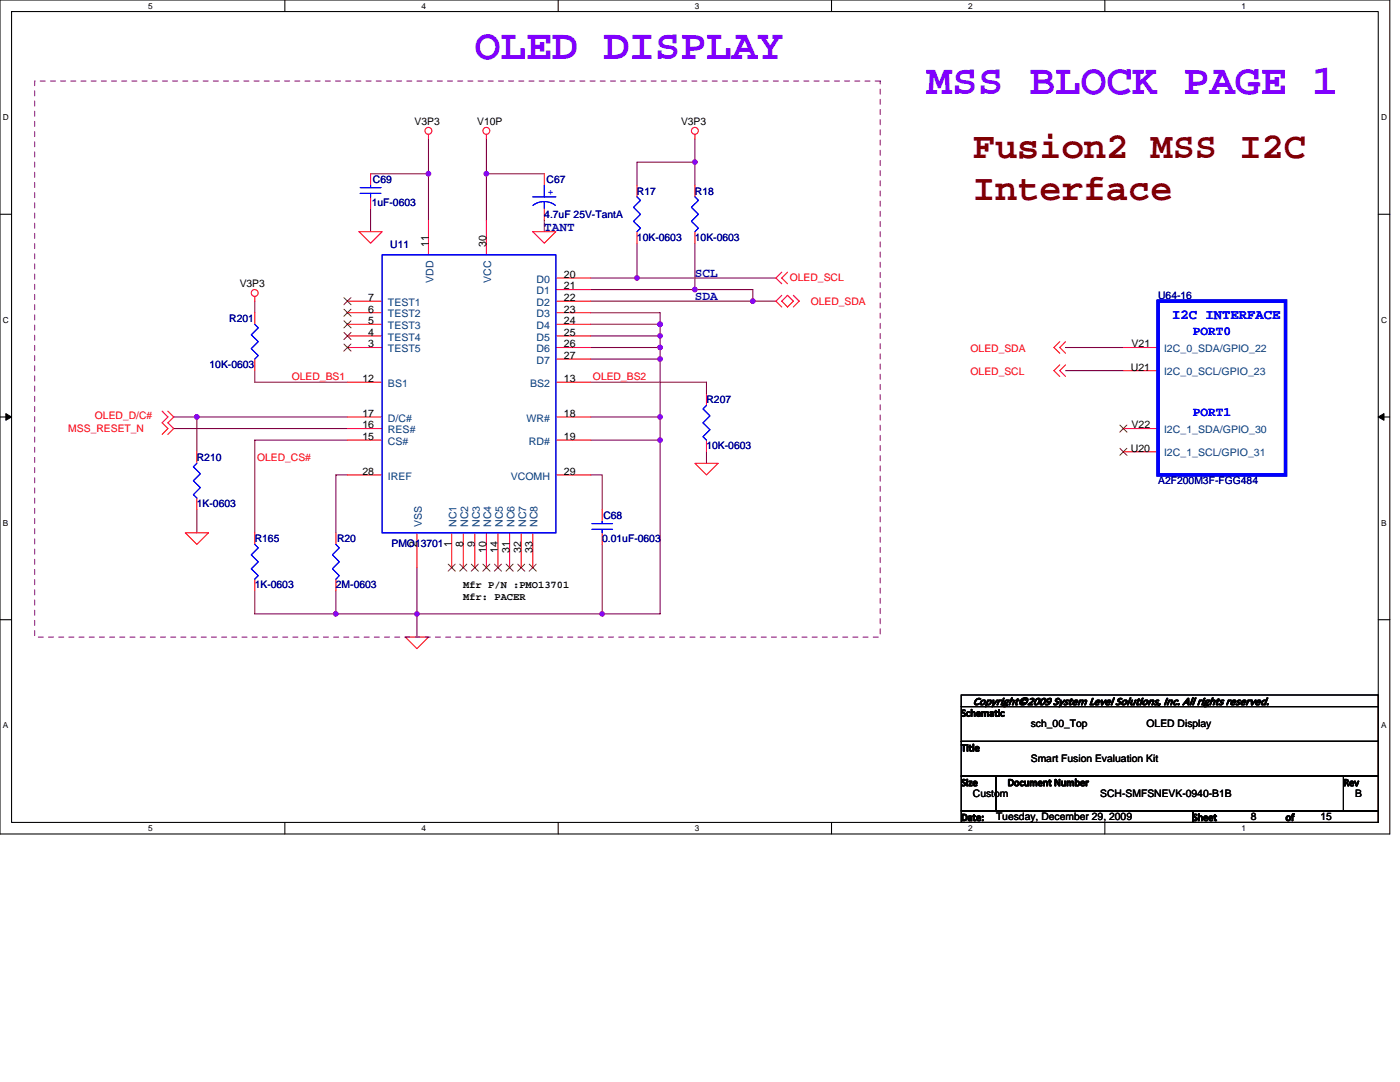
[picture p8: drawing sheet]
<svg xmlns="http://www.w3.org/2000/svg" width="279mm" height="216mm" viewBox="0 0 279 216" stroke-linecap="round" stroke-linejoin="round" font-family="sans-serif">
<path d="M0 0h277.4v166.4h-277.4zM2.3 2.3h272.8v161.8h-272.8z" fill="none" stroke="#000" stroke-width=".21"/>
<g fill="#fff">
<path d="M29.6 .3h.9v1.8h-.9z"/>
<path d="M29.6 164.4h.9v1.8h-.9z"/>
</g>
<path d="M56.9 0v2.3M56.9 164.1v2.3" fill="none" stroke="#000" stroke-width=".21"/>
<g fill="#fff">
<path d="M84.1 .3h.9v1.8h-.9z"/>
<path d="M84.1 164.4h.9v1.8h-.9z"/>
</g>
<path d="M111.4 0v2.3M111.4 164.1v2.3" fill="none" stroke="#000" stroke-width=".21"/>
<g fill="#fff">
<path d="M138.7 .3h.9v1.8h-.9z"/>
<path d="M138.7 164.4h.9v1.8h-.9z"/>
</g>
<path d="M165.9 0v2.3M165.9 164.1v2.3" fill="none" stroke="#000" stroke-width=".21"/>
<g fill="#fff">
<path d="M193.2 .3h.9v1.8h-.9z"/>
<path d="M193.2 164.4h.9v1.8h-.9z"/>
</g>
<path d="M220.5 0v2.3M220.5 164.1v2.3" fill="none" stroke="#000" stroke-width=".21"/>
<g fill="#fff">
<path d="M247.8 .3h.9v1.8h-.9z"/>
<path d="M247.8 164.4h.9v1.8h-.9z"/>
<path d="M.6 22.5h1.2v1.9h-1.2z"/>
<path d="M275.7 22.5h1.1v1.9h-1.1z"/>
<path d="M.6 63h1.2v1.8h-1.2z"/>
<path d="M275.7 63h1.1v1.8h-1.1z"/>
</g>
<path d="M0 42.8h2.3M275.1 42.8h2.3" fill="none" stroke="#000" stroke-width=".21"/>
<g fill="#fff">
<path d="M.6 103.4h1.1v1.9h-1.1z"/>
<path d="M275.7 103.4h1v1.9h-1z"/>
</g>
<path d="M0 83.2h2.3M275.1 83.2h2.3" fill="none" stroke="#000" stroke-width=".21"/>
<path d="M1.2 82.5l1.1 .7-1.1 .7zM275.1 83.2l1.1-.7v1.4z" fill="#000" stroke="#000" stroke-width=".2"/>
<g fill="#fff">
<path d="M.6 143.9h1.1v1.8h-1.1z"/>
<path d="M275.7 143.9h1v1.8h-1z"/>
</g>
<path d="M0 123.7h2.3M191.8 138.7h83.3v2.3h-83.3zM275.1 123.7h2.3M191.8 141h83.3v6.9h-83.3zM191.8 147.9h83.3v7h-83.3zM191.8 154.9h7v6.9h-7zM198.8 154.9h69.3v6.9h-69.3zM268.1 154.9h7v6.9h-7zM191.8 161.8h46.3v2.3h-46.3zM238.1 161.8h37v2.3h-37z" fill="none" stroke="#000" stroke-width=".21"/>
<g fill="none" stroke="#800040" stroke-width=".21">
<path d="M74 34.7h11.5M85.5 27.7v16.2M97.1 27.7v16.2M97.1 34.7h11.5M138.7 32.4h-11.6v4.6M138.7 27.7v9.3M74 41.6v4.6M108.6 43.9v2.3M117.9 55.5h37M117.9 57.8h32.3v2.3M127.1 48.5v7M138.7 48.5v9.3"/>
<path d="M50.8 74v2.3h18.5M50.8 60.1v2.3M117.9 62.4h13.8v60.1h-80.9v-4.6M117.9 71.6h13.8M117.9 69.3h13.8M117.9 67h13.8M117.9 64.7h13.8M117.9 76.3h23.1v2.3M117.9 60.1h37M212.6 69.3h11.6M212.6 74h11.6M34.7 83.2h34.6"/>
<path d="M34.7 85.5h34.6M39.3 83.2v6.9M69.3 94.8h-2.3v11.5M69.3 87.8h-18.5v18.5M117.9 94.8h2.3v6.9M117.9 83.2h13.8M117.9 87.8h13.8M141 90.1v2.4M39.3 101.7v4.6M67 117.9v4.6M83.2 113.3v13.8M120.2 108.6v13.9"/>
</g>
<g fill="#f0f" stroke="#f0f" stroke-width=".21">
<circle cx="127.1" cy="55.5" r=".45"/>
<circle cx="138.7" cy="32.3" r=".45"/>
<circle cx="138.7" cy="57.8" r=".46"/>
<circle cx="85.5" cy="34.7" r=".46"/>
<circle cx="120.2" cy="122.5" r=".45"/>
<circle cx="83.2" cy="122.5" r=".45"/>
<circle cx="67" cy="122.5" r=".45"/>
<circle cx="97.1" cy="34.7" r=".46"/>
<circle cx="131.7" cy="87.8" r=".45"/>
<circle cx="131.7" cy="67" r=".45"/>
<circle cx="131.7" cy="64.7" r=".45"/>
<circle cx="131.7" cy="69.3" r=".46"/>
<circle cx="131.7" cy="71.6" r=".46"/>
<circle cx="131.7" cy="83.2" r=".46"/>
<circle cx="150.2" cy="60.1" r=".46"/>
<circle cx="39.3" cy="83.2" r=".46"/>
</g>
<g fill="none" stroke="#f00" stroke-width=".21">
<path d="M74 34.7v2.3M74 39.3v2.3M85.5 26.8v.9M97.1 26.8v.9M108.6 34.7v2.3M127.1 37v2.3M138.7 26.8v.9M138.7 37v2.3M50.8 59.2v.9M71.6 46.2h4.7l-2.3 2.3zM85.5 43.9v6.9M97.1 43.9v6.9"/>
<path d="M106.3 46.2h4.6l-2.3 2.3zM108.6 41.6v2.3M110.9 55.5h7M110.9 57.8h7M127.1 46.2v2.3M138.7 46.2v2.3M156 54.3l-1.1 1.2 1.1 1.1M156 58.9l-1.1 1.2 1.1 1.2M157.2 54.3l-1.2 1.2 1.2 1.1M157.2 58.9l1.1 1.2-1.1 1.2-1.2-1.2zM158.3 58.9l1.2 1.2-1.2 1.2M50.8 62.4v2.3"/>
<path d="M50.8 71.6v2.4M69.3 69.3h7M69.3 76.3h7M69.3 60.1h7M69.3 62.4h7M69.3 64.7h7M69.3 67h7M110.9 69.3h7M110.9 76.3h7M110.9 60.1h7M110.9 62.4h7M110.9 64.7h7"/>
<path d="M110.9 67h7M110.9 71.6h7M141 78.6v2.3M211.5 68.2l-1.2 1.1 1.2 1.2M211.5 72.8l-1.2 1.2 1.2 1.1M212.6 68.2l-1.1 1.1 1.1 1.2M212.6 72.8l-1.1 1.2 1.1 1.1M224.2 74h6.9M224.2 69.3h6.9M32.4 82l1.1 1.2-1.1 1.2 1.1 1.1-1.1 1.2M33.5 82l1.2 1.2-1.2 1.2 1.2 1.1-1.2 1.2M39.3 90.1v2.4"/>
<path d="M39.3 99.4v2.3M69.3 85.5h7M69.3 94.8h7M69.3 87.8h7M69.3 83.2h7M110.9 94.8h7M110.9 87.8h7M110.9 83.2h7M138.7 92.5h4.6l-2.3 2.3zM141 87.8v2.3M224.2 85.5h6.9M224.2 90.1h6.9"/>
<path d="M37 106.3h4.6l-2.3 2.3zM50.8 106.3v2.3M50.8 115.6v2.3M67 106.3v2.3M67 115.6v2.3M83.2 106.3v7M90.1 106.3v7M92.5 106.3v7M94.8 106.3v7M97.1 106.3v7M99.4 106.3v7M101.7 106.3v7"/>
<path d="M104 106.3v7M106.3 106.3v7M120.2 101.7v2.3M120.2 106.3v2.3M80.9 127.1h4.6l-2.3 2.3z"/>
<circle cx="85.5" cy="26.1" r=".69"/>
<circle cx="97.1" cy="26.1" r=".69"/>
<circle cx="138.7" cy="26.1" r=".69"/>
<circle cx="50.8" cy="58.5" r=".69"/>
</g>
<path d="M6.9 16.2h168.8v110.9h-168.8z" fill="none" stroke="#800080" stroke-width=".2" stroke-dasharray="1 1 1 1 1 1 1 1"/>
<g fill="none" stroke="#00f" stroke-width=".21">
<path d="M71.9 38.6h4.1M71.9 37.4h4.1M74 37v.4M74 38.6v.7M106.3 39.3h4.6M108.6 37v2.3M127.1 39.3l.7 .7-1.4 1.4 1.4 1.4-1.4 1.4 1.4 1.3-.7 .7M138.7 39.3l.7 .7-1.4 1.4 1.4 1.4-1.4 1.4 1.4 1.3-.7 .7M76.3 50.8h34.6v55.5h-34.6zM106.4 41a3.7 3.7 0 0 1 4.4 0M108.6 40.2v1.4M50.8 64.7l.7 .7-1.4 1.4 1.4 1.4-1.4 1.4 1.4 1.4-.7 .6"/>
<path d="M39.3 92.5l-.7 .7 1.4 1.3-1.4 1.4 1.4 1.4-1.4 1.4 .7 .7M141 80.9l-.7 .7 1.4 1.4-1.4 1.4 1.4 1.3-1.4 1.4 .7 .7M50.8 108.6l.7 .7-1.4 1.4 1.4 1.4-1.4 1.4 1.4 1.4-.7 .7M67 108.6l.7 .7-1.4 1.4 1.4 1.4-1.4 1.4 1.4 1.4-.7 .7M118.1 105.6h4.2M118.1 104.5h4.2M120.2 104v.5M120.2 105.6v.7"/>
</g>
<g fill="none" stroke="#804000" stroke-width=".2">
<path d="M68.6 59.4l1.5 1.4M70 59.4l-1.4 1.4M68.6 61.7l1.5 1.4M68.6 64l1.5 1.4M68.6 66.3l1.5 1.5M68.6 68.6l1.5 1.5M70 61.7l-1.4 1.4M70 64l-1.4 1.4M70 66.3l-1.4 1.5M70 68.6l-1.4 1.5M223.5 84.8l1.4 1.4M223.5 89.5l1.4 1.4"/>
<path d="M224.9 84.8l-1.4 1.4M224.9 89.5l-1.4 1.4M89.5 112.6l1.4 1.4M90.8 112.6l-1.4 1.4M91.8 112.6l1.4 1.4M93.2 112.6l-1.5 1.4M94.1 112.6l1.4 1.4M95.5 112.6l-1.5 1.4M96.4 112.6l1.4 1.4M97.8 112.6l-1.4 1.4M98.7 112.6l1.4 1.4M100.1 112.6l-1.4 1.4"/>
<path d="M101 112.6l1.4 1.4M102.4 112.6l-1.4 1.4M103.3 112.6l1.4 1.4M104.7 112.6l-1.4 1.4M105.6 112.6l1.4 1.4M107 112.6l-1.4 1.4"/>
</g>
<path d="M231.1 60.1h25.5v34.7h-25.5z" fill="none" stroke="#00f" stroke-width=".68"/>
<g font-size="8.6" fill="#8000ff">
<text x="94.8" y="11.7">OLED DISPLAY</text>
<text x="184.9" y="18.7">MSS BLOCK PAGE 1</text>
</g>
<g font-size="7.4" fill="#800000">
<text x="194.2" y="31.6">Fusion2 MSS I2C</text>
<text x="194.2" y="40">Interface</text>
</g>
<text font-size="2.8" fill="#00f" x="233.9" y="63.6">I2C INTERFACE</text>
<g font-size="2.5" fill="#0000a0">
<text x="108.6" y="46.1">TANT</text>
<text x="138.7" y="55.3">SCL</text>
<text x="138.7" y="59.9">SDA</text>
</g>
<g font-size="2.5" fill="#00f">
<text x="238.1" y="66.8">PORT0</text>
<text x="238.1" y="83">PORT1</text>
</g>
<text font-size="2.2" x="194.2" y="140.7">Copyright©2009 System Level Solutions, Inc. All rights reserved.</text>
<g font-size="2.1">
<text x="82.7" y="25">V3P3</text>
<text x="95.2" y="25">V10P</text>
<text x="135.9" y="25">V3P3</text>
<text x="85.5" y="49.2" transform="rotate(-90 85.5 49.2)">11</text>
<text x="97" y="49.2" transform="rotate(-90 97 49.2)">30</text>
<text x="47.8" y="57.3">V3P3</text>
<text x="112.5" y="55.5">20</text>
<text x="112.5" y="57.8">21</text>
<text x="73.5" y="60.1">7</text>
<text x="73.5" y="62.4">6</text>
<text x="73.5" y="64.7">5</text>
<text x="112.5" y="60.1">22</text>
<text x="112.5" y="62.4">23</text>
<text x="112.5" y="64.7">24</text>
<text x="73.5" y="67">4</text>
<text x="73.5" y="69.3">3</text>
<text x="112.5" y="67">25</text>
<text x="112.5" y="69.3">26</text>
<text x="112.5" y="71.6">27</text>
<text x="225.8" y="69.3">V21</text>
<text x="72.3" y="76.2">12</text>
<text x="112.5" y="76.2">13</text>
<text x="225.7" y="73.9">U21</text>
<text x="72.3" y="83.2">17</text>
<text x="112.5" y="83.2">18</text>
<text x="72.3" y="85.5">16</text>
<text x="72.3" y="87.8">15</text>
<text x="112.5" y="87.8">19</text>
<text x="225.8" y="85.5">V22</text>
<text x="72.3" y="94.7">28</text>
<text x="112.5" y="94.7">29</text>
<text x="225.7" y="90.1">U20</text>
<text x="83.2" y="109.1" transform="rotate(-90 83.2 109.1)">2</text>
<text x="90.1" y="109.1" transform="rotate(-90 90.1 109.1)">1</text>
<text x="92.4" y="109.1" transform="rotate(-90 92.4 109.1)">8</text>
<text x="94.7" y="109.1" transform="rotate(-90 94.7 109.1)">9</text>
<text x="97" y="110.3" transform="rotate(-90 97 110.3)">10</text>
<text x="99.4" y="110.3" transform="rotate(-90 99.4 110.3)">14</text>
<text x="101.7" y="110.3" transform="rotate(-90 101.7 110.3)">31</text>
<text x="104" y="110.3" transform="rotate(-90 104 110.3)">32</text>
<text x="106.3" y="110.3" transform="rotate(-90 106.3 110.3)">33</text>
<text x="92.5" y="117.3">Mfr P/N :PMO13701</text>
<text x="92.5" y="119.7">Mfr: PACER</text>
<text x="191.8" y="143">Schematic</text>
<text x="191.8" y="149.9">Title</text>
<text x="205.7" y="145.1">sch_00_Top</text>
<text x="228.8" y="145.1">OLED Display</text>
<text x="205.7" y="152.1">Smart Fusion Evaluation Kit</text>
<text x="191.8" y="156.8">Size</text>
<text x="194.2" y="159">Custom</text>
<text x="201.1" y="156.8">Document Number</text>
<text x="219.6" y="159">SCH-SMFSNEVK-0940-B1B</text>
<text x="268.1" y="156.8">Rev</text>
<text x="270.4" y="159">B</text>
<text x="191.8" y="163.8">Date:</text>
<text x="198.8" y="163.6">Tuesday, December 29, 2009</text>
<text x="238.1" y="163.8">Sheet</text>
<text x="249.6" y="163.6">8</text>
<text x="256.6" y="163.8">of</text>
<text x="263.5" y="163.6">15</text>
</g>
<g font-size="2.1" fill="#000080">
<text x="74.2" y="41.1">1uF-0603</text>
<text x="74.4" y="36.5">C69</text>
<text x="109.1" y="36.5">C67</text>
<text x="127.1" y="38.8">R17</text>
<text x="138.7" y="38.8">R18</text>
<text x="108.6" y="43.4">4.7uF 25V-TantA</text>
<text x="77.9" y="49.4">U11</text>
<text x="127.1" y="48.1">10K-0603</text>
<text x="138.7" y="48.1">10K-0603</text>
<text x="231.1" y="59.6">U64-16</text>
<text x="45.8" y="64.2">R201</text>
<text x="41.8" y="73.5">10K-0603</text>
<text x="141" y="80.4">R207</text>
<text x="141" y="89.7">10K-0603</text>
<text x="39.3" y="92">R210</text>
<text x="39.3" y="101.2">1K-0603</text>
<text x="231.1" y="96.6">A2F200M3F-FGG484</text>
<text x="120.4" y="103.5">C68</text>
<text x="50.8" y="108.2">R165</text>
<text x="67.3" y="108.2">R20</text>
<text x="78.1" y="109.1">PMO13701</text>
<text x="120.2" y="108.2">0.01uF-0603</text>
<text x="50.8" y="117.4">1K-0603</text>
<text x="67" y="117.4">2M-0603</text>
</g>
<text font-size="2.1" fill="#00f" x="109.3" y="38.9">+</text>
<g font-size="2.1" fill="#004080">
<text x="86.5" y="56.5" transform="rotate(-90 86.5 56.5)">VDD</text>
<text x="98" y="56.5" transform="rotate(-90 98 56.5)">VCC</text>
<text x="107.1" y="56.4">D0</text>
<text x="107.1" y="58.7">D1</text>
<text x="77.4" y="61">TEST1</text>
<text x="77.4" y="63.3">TEST2</text>
<text x="77.4" y="65.6">TEST3</text>
<text x="107.1" y="61">D2</text>
<text x="107.1" y="63.3">D3</text>
<text x="107.1" y="65.6">D4</text>
<text x="77.4" y="68">TEST4</text>
<text x="77.4" y="70.3">TEST5</text>
<text x="107.1" y="68">D5</text>
<text x="107.1" y="70.3">D6</text>
<text x="232.3" y="70.3">I2C_0_SDA/GPIO_22</text>
<text x="77.4" y="77.2">BS1</text>
<text x="105.8" y="77.2">BS2</text>
<text x="107.1" y="72.6">D7</text>
<text x="232.3" y="74.9">I2C_0_SCL/GPIO_23</text>
<text x="77.4" y="84.1">D/C#</text>
<text x="77.4" y="86.4">RES#</text>
<text x="77.4" y="88.8">CS#</text>
<text x="105.1" y="84.1">WR#</text>
<text x="105.6" y="88.8">RD#</text>
<text x="232.3" y="86.4">I2C_1_SDA/GPIO_30</text>
<text x="77.4" y="95.7">IREF</text>
<text x="101.9" y="95.7">VCOMH</text>
<text x="232.3" y="91.1">I2C_1_SCL/GPIO_31</text>
<text x="84.2" y="105.2" transform="rotate(-90 84.2 105.2)">VSS</text>
<text x="91.1" y="105.2" transform="rotate(-90 91.1 105.2)">NC1</text>
<text x="93.4" y="105.2" transform="rotate(-90 93.4 105.2)">NC2</text>
<text x="95.7" y="105.2" transform="rotate(-90 95.7 105.2)">NC3</text>
<text x="98" y="105.2" transform="rotate(-90 98 105.2)">NC4</text>
<text x="100.4" y="105.2" transform="rotate(-90 100.4 105.2)">NC5</text>
<text x="102.7" y="105.2" transform="rotate(-90 102.7 105.2)">NC6</text>
<text x="105" y="105.2" transform="rotate(-90 105 105.2)">NC7</text>
<text x="107.3" y="105.2" transform="rotate(-90 107.3 105.2)">NC8</text>
</g>
<g font-size="2.1" fill="#f00">
<text x="157.6" y="56.2">OLED_SCL</text>
<text x="161.8" y="60.8">OLED_SDA</text>
<text x="193.7" y="70.3">OLED_SDA</text>
<text x="58.3" y="75.8">OLED_BS1</text>
<text x="118.3" y="75.8">OLED_BS2</text>
<text x="193.7" y="74.9">OLED_SCL</text>
<text x="18.9" y="83.7">OLED_D/C#</text>
<text x="13.6" y="86.2">MSS_RESET_N</text>
<text x="51.3" y="92">OLED_CS#</text>
</g>
<g font-size="1.6">
<text x="29.6" y="1.7">5</text>
<text x="84.1" y="1.7">4</text>
<text x="138.7" y="1.7">3</text>
<text x="193.2" y="1.7">2</text>
<text x="247.8" y="1.7">1</text>
<text x=".6" y="24">D</text>
<text x="275.7" y="24">D</text>
<text x=".6" y="64.5">C</text>
<text x="275.7" y="64.5">C</text>
<text x=".6" y="104.9">B</text>
<text x="275.7" y="104.9">B</text>
<text x=".6" y="145.4">A</text>
<text x="275.7" y="145.4">A</text>
<text x="29.6" y="165.8">5</text>
<text x="84.1" y="165.8">4</text>
<text x="138.7" y="165.8">3</text>
<text x="193.2" y="165.8">2</text>
<text x="247.8" y="165.8">1</text>
</g>
</svg>
